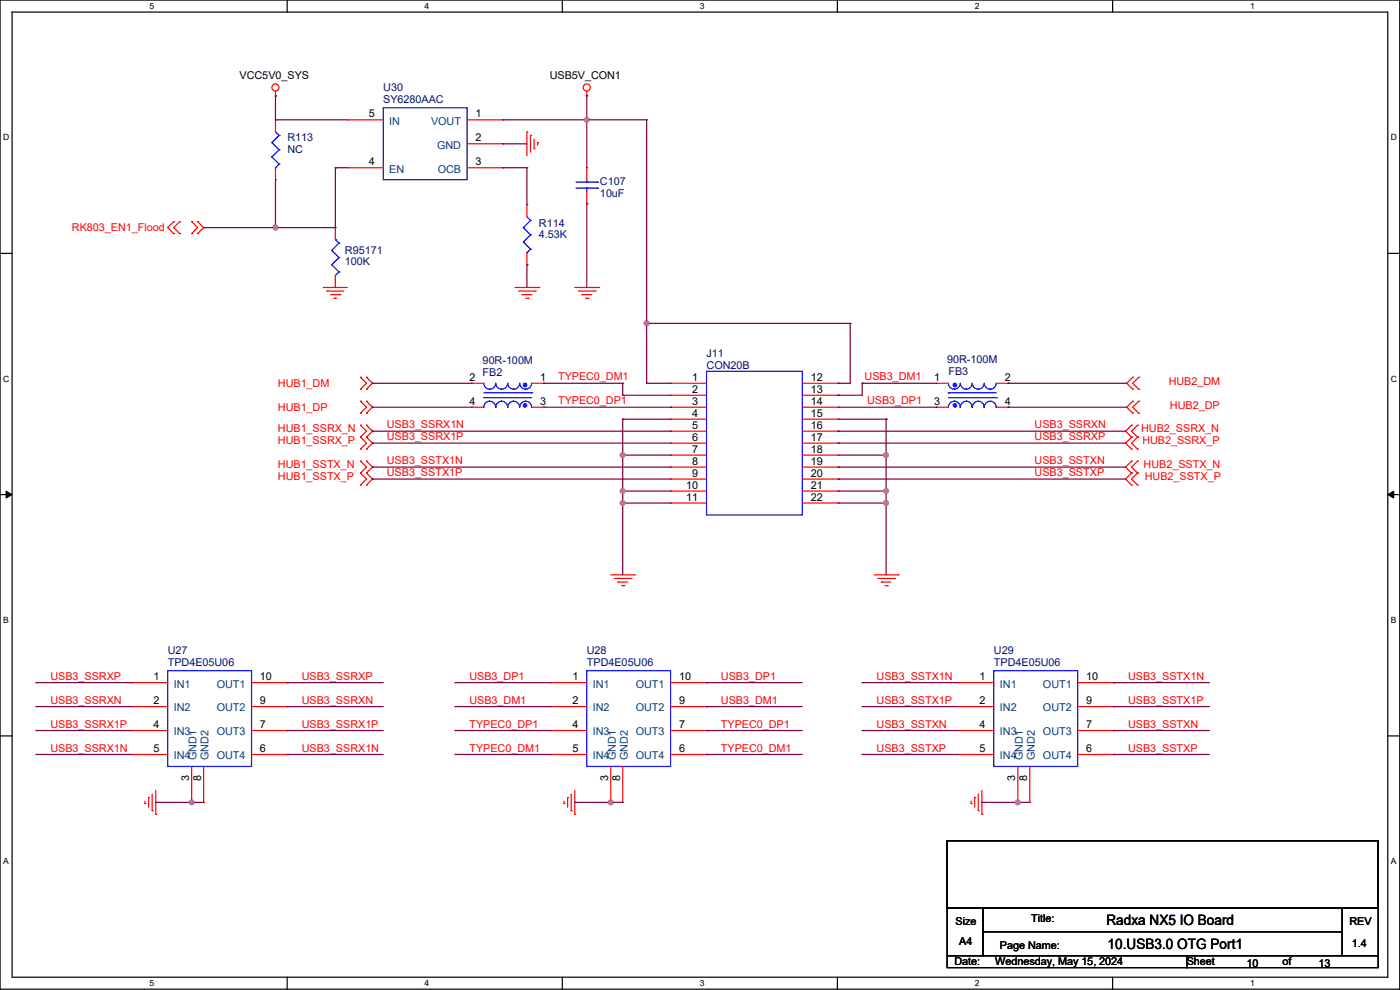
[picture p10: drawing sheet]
<svg xmlns="http://www.w3.org/2000/svg" width="297mm" height="210mm" viewBox="0 0 297 210" stroke-linecap="round" stroke-linejoin="round" font-family="sans-serif">
<path d="M0 0h296.9v209.8h-296.9zM2.6 2.6h291.8v204.7h-291.8z" fill="none" stroke="#000" stroke-width=".25"/>
<g fill="#fff">
<path d="M31.7 .3h1v2h-1z"/>
<path d="M31.7 207.5h1v2.1h-1z"/>
</g>
<path d="M60.9 0v2.6M60.9 207.3v2.5" fill="none" stroke="#000" stroke-width=".25"/>
<g fill="#fff">
<path d="M90.1 .3h1v2h-1z"/>
<path d="M90.1 207.5h1v2.1h-1z"/>
</g>
<path d="M119.3 0v2.6M119.3 207.3v2.5" fill="none" stroke="#000" stroke-width=".25"/>
<g fill="#fff">
<path d="M148.5 .3h1v2h-1z"/>
<path d="M148.5 207.5h1v2.1h-1z"/>
</g>
<path d="M177.7 0v2.6M177.7 207.3v2.5" fill="none" stroke="#000" stroke-width=".25"/>
<g fill="#fff">
<path d="M206.8 .3h1v2h-1z"/>
<path d="M206.8 207.5h1v2.1h-1z"/>
</g>
<path d="M236 0v2.6M236 207.3v2.5" fill="none" stroke="#000" stroke-width=".25"/>
<g fill="#fff">
<path d="M265.2 .3h1v2h-1z"/>
<path d="M265.2 207.5h1v2.1h-1z"/>
<path d="M.7 28.2h1.2v2h-1.2z"/>
<path d="M295 28.2h1.3v2h-1.3z"/>
<path d="M.7 79.3h1.2v2.1h-1.2z"/>
<path d="M295 79.3h1.3v2.1h-1.3z"/>
</g>
<path d="M0 53.7h2.6M294.4 53.7h2.5" fill="none" stroke="#000" stroke-width=".25"/>
<g fill="#fff">
<path d="M.7 130.5h1.2v2h-1.2z"/>
<path d="M295 130.5h1.2v2h-1.2z"/>
</g>
<path d="M0 104.9h2.6M294.4 104.9h2.5" fill="none" stroke="#000" stroke-width=".25"/>
<path d="M1.3 104.2l1.3 .7-1.3 .7zM294.4 104.9l1.3-.7v1.4z" fill="#000" stroke="#000" stroke-width=".21"/>
<g fill="#fff">
<path d="M.7 181.7h1.2v2h-1.2z"/>
<path d="M295 181.7h1.2v2h-1.2z"/>
</g>
<path d="M0 156.1h2.6M294.4 156.1h2.5M200.9 178.3h91.5v14.3h-91.5zM200.9 192.6h7.7v10.1h-7.7zM208.6 192.6h76.2v5h-76.2zM208.6 197.6h76.2v5.1h-76.2zM284.8 192.6h7.6v10.1h-7.6zM200.9 202.7h50.8v2.6h-50.8zM251.7 202.7h40.7v2.6h-40.7z" fill="none" stroke="#000" stroke-width=".25"/>
<g fill="none" stroke="#f00" stroke-width=".25">
<path d="M58.4 19.3v1M124.5 19.3v1M58.4 20.3h.1M58.4 25.4h.1M58.4 38.1h.1M58.4 25.4v2.6M58.4 35.6v2.5M73.7 35.6h.1M73.7 25.4h.1M73.7 35.6h7.6M73.7 25.4h7.6M99.1 35.6h7.6"/>
<path d="M99.1 30.5h7.6M99.1 25.4h7.6M106.7 35.6h.1M106.7 30.5h.1M106.7 25.4h.1M111.8 28h.1M111.8 28v5M112.5 28.7h.1M112.5 28.7v3.6M113.3 31.5h.1M113.3 29.5v2M114.1 30.2h.1"/>
<path d="M114.1 30.2v.6M124.5 20.3h.1M124.5 35.6h.1M124.5 35.6v2.5M36.9 47h.1M36.9 49.6h.1M36.9 47l-1.3 1.3 1.3 1.3M38.1 47h.1M38.1 49.6h.1M38.1 47l-1.2 1.3 1.2 1.3M40.7 47h.1M40.7 49.6h.1"/>
<path d="M40.7 47l1.2 1.3-1.2 1.3M41.9 49.6h.1M41.9 47h.1M41.9 47l1.3 1.3-1.3 1.3M71.1 48.3h.1M71.1 48.3v2.5M71.1 58.4v2.6M111.8 43.5h.1M111.8 56.2h.1M111.8 43.5v2.5M111.8 53.6v2.6M124.5 43.2h.1"/>
<path d="M124.5 40.7v2.5M68.6 61h.1M68.6 61h5.1M69.4 61.7h.1M69.4 61.7h3.5M70.1 62.5h2.1M70.9 63.3h.1M70.9 63.3h.5M71.1 61h.1M72.2 62.5h.1M109.2 61h5.1M110 61.7h3.6"/>
<path d="M110.8 62.5h.1M110.8 62.5h2M111.5 63.3h.5M112 63.3h.1M113.6 61.7h.1M114.3 61h.1M121.9 61h5.1M122.7 61.7h3.6M123.5 62.5h.1M123.5 62.5h2M124.2 63.3h.5M124.7 63.3h.1"/>
<path d="M126.3 61.7h.1M127 61h.1M76.5 87.7h.1M76.5 85.1h.1M76.5 82.6h.1M76.5 80h.1M76.5 92.7h.1M76.5 95.3h.1M76.5 90.2h.1M76.5 97.8h.1M76.5 85.1l1.2 1.3-1.2 1.3M76.5 80l1.2 1.3-1.2 1.3"/>
<path d="M76.5 92.7l1.2 1.3-1.2 1.3M76.5 90.2l1.2 1.3-1.2 1.2M76.5 97.8l1.2 1.3-1.2 1.3M77.7 85.1h.1M77.7 87.7h.1M77.7 80h.1M77.7 82.6h.1M77.7 95.3h.1M77.7 92.7h.1M77.7 90.2h.1M77.7 97.8h.1M77.7 85.1l1.3 1.3-1.3 1.3"/>
<path d="M77.7 80l1.3 1.3-1.3 1.3M77.7 92.7l1.3 1.3-1.3 1.3M77.7 90.2l1.3 1.3-1.3 1.2M77.7 97.8l1.3 1.3-1.3 1.3M100.1 81.3h.1M100.1 86.4h.1M100.1 81.3h2.5M100.1 86.4h2.5M112.8 81.3h2.5M112.8 86.4h2.5M115.3 81.3h.1M115.3 86.4h.1"/>
<path d="M142.3 81.3h.1M142.3 83.8h.1M142.3 86.4h.1M142.3 88.9h.1M142.3 91.5h.1M142.3 94h.1M142.3 96.5h.1M142.3 99.1h.1M142.3 81.3h7.6M142.3 86.4h7.6M142.3 83.8h7.6M142.3 88.9h7.6"/>
<path d="M142.3 91.5h7.6M142.3 94h7.6M142.3 96.5h7.6M142.3 99.1h7.6M170.2 81.3h7.6M170.2 86.4h7.6M170.2 83.8h7.6M170.2 88.9h7.6M170.2 91.5h7.6M170.2 94h7.6M170.2 96.5h7.6M170.2 99.1h7.6"/>
<path d="M177.8 81.3h.1M177.8 83.8h.1M177.8 86.4h.1M177.8 88.9h.1M177.8 91.5h.1M177.8 94h.1M177.8 96.5h.1M177.8 99.1h.1M198.6 81.3h.1M198.6 86.4h.1M198.6 81.3h2.6M198.6 86.4h2.6"/>
<path d="M211.3 81.3h2.6M211.3 86.4h2.6M213.9 81.3h.1M213.9 86.4h.1M240.1 97.8h.1M240.1 95.3h.1M240.1 92.7h.1M240.1 90.2h.1M240.1 97.8l-1.3 1.3 1.3 1.3M240.1 92.7l-1.3 1.3 1.3 1.3M240.1 90.2l-1.3 1.3 1.3 1.2M240.3 87.7h.1"/>
<path d="M240.3 85.1h.1M240.3 82.6h.1M240.3 80h.1M240.3 85.1l-1.3 1.3 1.3 1.3M240.3 80l-1.3 1.3 1.3 1.3M241.3 97.8h.1M241.3 92.7h.1M241.3 95.3h.1M241.3 90.2h.1M241.3 97.8l-1.2 1.3 1.2 1.3M241.3 92.7l-1.2 1.3 1.2 1.3M241.3 90.2l-1.2 1.3 1.2 1.2"/>
<path d="M241.6 85.1h.1M241.6 87.7h.1M241.6 80h.1M241.6 82.6h.1M241.6 85.1l-1.3 1.3 1.3 1.3M241.6 80l-1.3 1.3 1.3 1.3M76.5 100.4h.1M76.5 102.9h.1M76.5 100.4l1.2 1.2-1.2 1.3M77.7 102.9h.1M77.7 100.4h.1M77.7 100.4l1.3 1.2-1.3 1.3"/>
<path d="M142.3 101.6h.1M142.3 104.2h.1M142.3 106.7h.1M142.3 101.6h7.6M142.3 104.2h7.6M142.3 106.7h7.6M170.2 101.6h7.6M170.2 104.2h7.6M170.2 106.7h7.6M177.8 101.6h.1M177.8 104.2h.1M177.8 106.7h.1"/>
<path d="M240.1 102.9h.1M240.1 100.4h.1M240.1 100.4l-1.3 1.2 1.3 1.3M241.3 100.4h.1M241.3 102.9h.1M241.3 100.4l-1.2 1.2 1.2 1.3M129.6 121.9h5M130.3 122.7h3.6M131.1 123.5h.1M131.1 123.5h2M131.8 124.2h.6M132.4 124.2h.1"/>
<path d="M133.9 122.7h.1M134.6 121.9h.1M185.4 121.9h5.1M186.2 122.7h3.6M187 123.5h.1M187 123.5h2M187.7 124.2h.5M188.2 124.2h.1M189.8 122.7h.1M190.5 121.9h.1M28 144.8h.1M28 149.9h.1"/>
<path d="M28 155h.1M28 144.8h7.6M28 149.9h7.6M28 155h7.6M53.4 144.8h7.6M53.4 149.9h7.6M53.4 155h7.6M61 155h.1M61 149.9h.1M61 144.8h.1M116.9 144.8h.1M116.9 149.9h.1"/>
<path d="M116.9 155h.1M116.9 144.8h7.6M116.9 149.9h7.6M116.9 155h7.6M142.3 144.8h7.6M142.3 149.9h7.6M142.3 155h7.6M149.9 155h.1M149.9 149.9h.1M149.9 144.8h.1M203.2 144.8h.1M203.2 149.9h.1"/>
<path d="M203.2 155h.1M203.2 144.8h7.6M203.2 149.9h7.6M203.2 155h7.6M228.6 144.8h7.6M228.6 149.9h7.6M228.6 155h7.6M236.2 155h.1M236.2 149.9h.1M236.2 144.8h.1M28 160h.1M28 160h7.6"/>
<path d="M30.8 170.5h.1M30.8 169.9v.6M31.5 169.2h.1M31.5 169.2v2M32.3 172h.1M32.3 168.4v3.6M33 172.7h.1M33 167.7v5M40.7 170.2h.1M40.7 162.6v7.6M43.2 170.2h.1M43.2 162.6v7.6"/>
<path d="M53.4 160h7.6M61 160h.1M116.9 160h.1M116.9 160h7.6M119.7 170.5h.1M119.7 169.9v.6M120.4 169.2h.1M120.4 169.2v2M121.2 172h.1M121.2 168.4v3.6M121.9 172.7h.1M121.9 167.7v5"/>
<path d="M129.6 170.2h.1M129.6 162.6v7.6M132.1 170.2h.1M132.1 162.6v7.6M142.3 160h7.6M149.9 160h.1M203.2 160h.1M203.2 160h7.6M206 170.5h.1M206 169.9v.6M206.8 169.2h.1M206.8 169.2v2"/>
<path d="M207.5 172h.1M207.5 168.4v3.6M208.3 172.7h.1M208.3 167.7v5M215.9 170.2h.1M215.9 162.6v7.6M218.5 170.2h.1M218.5 162.6v7.6M228.6 160h7.6M236.2 160h.1"/>
<circle cx="58.4" cy="18.6" r=".75"/>
<circle cx="124.5" cy="18.6" r=".75"/>
</g>
<g fill="none" stroke="#00f" stroke-width=".25">
<path d="M57.7 30.2h.1M57.7 33.3h.1M57.7 30.2l1.5 1.6M57.7 33.3l1.5 1.5M58.4 35.6h.1M58.4 28l.8 .7M59.2 28.7h.1M59.2 31.8h.1M59.2 34.8h.1M59.2 28.7l-1.5 1.5M59.2 31.8l-1.5 1.5M59.2 34.8l-.8 .8"/>
<path d="M81.3 22.9h17.8v15.2h-17.8zM122.2 39.9h4.6M122.2 38.6h4.6M124.5 38.6h.1M124.5 39.9h.1M124.5 38.1v.5M124.5 39.9v.8M126.8 39.9h.1M126.8 38.6h.1M70.4 56.2h.1M70.4 53.1h.1M70.4 56.2l1.5 1.5"/>
<path d="M70.4 53.1l1.5 1.5M71.1 50.8h.1M71.1 50.8l.8 .8M71.9 57.7h.1M71.9 54.6h.1M71.9 51.6h.1M71.9 57.7l-.8 .7M71.9 54.6l-1.5 1.6M71.9 51.6l-1.5 1.5M111 48.3h.1M111 51.3h.1M111 48.3l1.5 1.5"/>
<path d="M111 51.3l1.5 1.6M111.8 53.6h.1M111.8 46l.7 .8M112.5 46.8h.1M112.5 49.8h.1M112.5 52.9h.1M112.5 46.8l-1.5 1.5M112.5 49.8l-1.5 1.5M112.5 52.9l-.7 .7M149.9 78.8h20.3v30.4h-20.3zM102.6 86.4a1.26 1.26 0 0 1 1.3-1.3 1.26 1.26 0 0 1 1.3 1.3 1.26 1.26 0 0 1 1.3-1.3h-.1a1.26 1.26 0 0 1 1.3 1.3 1.26 1.26 0 0 1 1.3-1.3 1.26 1.26 0 0 1 1.2 1.3h.1a1.26 1.26 0 0 1 1.2-1.3 1.26 1.26 0 0 1 1.3 1.3M102.6 81.3a1.26 1.26 0 0 0 1.3 1.2 1.29 1.29 0 0 0 1.3-1.2 1.26 1.26 0 0 0 1.3 1.2h-.1a1.29 1.29 0 0 0 1.3-1.2 1.26 1.26 0 0 0 1.3 1.2 1.29 1.29 0 0 0 1.3-1.2 1.26 1.26 0 0 0 1.2 1.2 1.26 1.26 0 0 0 1.3-1.2"/>
<path d="M102.6 84.3h.1M102.6 84.3h10.2M102.6 83.3h10.2M112.8 83.3h.1M201.2 86.4a1.26 1.26 0 0 1 1.3-1.3 1.26 1.26 0 0 1 1.2 1.3 1.26 1.26 0 0 1 1.3-1.3 1.26 1.26 0 0 1 1.2 1.3h.1a1.26 1.26 0 0 1 1.2-1.3 1.26 1.26 0 0 1 1.3 1.3 1.26 1.26 0 0 1 1.3-1.3 1.26 1.26 0 0 1 1.2 1.3M201.2 81.3a1.26 1.26 0 0 0 1.3 1.2 1.26 1.26 0 0 0 1.2-1.2 1.29 1.29 0 0 0 1.3 1.2 1.26 1.26 0 0 0 1.2-1.2 1.29 1.29 0 0 0 1.3 1.2 1.26 1.26 0 0 0 1.3-1.2 1.29 1.29 0 0 0 1.3 1.2 1.26 1.26 0 0 0 1.2-1.2M201.2 83.3h.1M201.2 84.3h10.1M201.2 83.3h10.1M211.3 84.3h.1M35.6 142.3h17.8v20.3h-17.8zM124.5 142.3h17.8v20.3h-17.8z"/>
<path d="M210.8 142.3h17.8v20.3h-17.8z"/>
</g>
<g fill="#00f" stroke="#00f" stroke-width=".25">
<circle cx="111.4" cy="81.7" r=".37"/>
<circle cx="111.4" cy="86" r=".37"/>
<circle cx="202.6" cy="81.7" r=".37"/>
<circle cx="202.6" cy="86" r=".37"/>
</g>
<g fill="none" stroke="#800040" stroke-width=".25">
<path d="M58.4 20.3h.1M58.4 25.4h.1M58.4 25.4h15.3M58.4 20.3v5.1M58.4 38.1v10.2M71.1 35.6h.1M71.1 35.6h2.6M71.1 35.6v12.7h-27.9M106.7 25.4h.1M106.7 30.5h.1M106.7 35.6h.1M106.7 25.4h30.5"/>
<path d="M106.7 30.5h5.1M106.7 35.6h5.1M111.8 35.6h.1M111.8 35.6v7.9M124.5 25.4h.1M124.5 20.3h.1M124.5 20.3v15.3M137.2 25.4h.1M137.2 25.4v55.9M43.2 48.3h.1M58.4 48.3h.1M111.8 56.2h.1"/>
<path d="M111.8 56.2v4.8M124.5 43.2h.1M124.5 43.2v17.8M137.2 68.6h.1M137.2 68.6h43.2M180.4 68.6h.1M180.4 68.6v12.7h-2.6M79 91.5h.1M79 94h.1M79 99.1h.1M79 86.4h.1M79 81.3h.1"/>
<path d="M79 81.3h21.1M79 91.5h63.3M79 94h63.3M79 99.1h63.3M79 86.4h21.1M115.3 81.3h.1M115.3 81.3h16.8M115.3 86.4h27M132.1 83.8h.1M132.1 81.3h.1M132.1 88.9h.1M132.1 96.5h.1"/>
<path d="M132.1 83.8h10.2M132.1 81.3v2.5M132.1 88.9v33M132.1 88.9h10.2M132.1 96.5h10.2M137.2 81.3h.1M137.2 81.3h5.1M142.3 86.4h.1M177.8 81.3h.1M177.8 83.8h.1M177.8 91.5h.1M177.8 94h.1"/>
<path d="M177.8 99.1h.1M177.8 88.9h10.2M177.8 91.5h61M177.8 94h61M177.8 96.5h10.2M177.8 99.1h61M177.8 86.4h20.8M182.9 81.3h.1M182.9 81.3h15.7M182.9 81.3v2.5h-5.1M188 88.9h.1M188 96.5h.1"/>
<path d="M188 88.9v33M198.6 86.4h.1M213.9 86.4h.1M213.9 81.3h.1M213.9 81.3h25.1M213.9 86.4h25.1M79 101.6h.1M79 101.6h63.3M132.1 104.2h.1M132.1 106.7h.1M132.1 104.2h10.2M132.1 106.7h10.2"/>
<path d="M177.8 101.6h.1M177.8 104.2h10.2M177.8 106.7h10.2M177.8 101.6h61M188 104.2h.1M188 106.7h.1M7.6 155h.1M7.6 144.8h.1M7.6 149.9h.1M7.6 155h20.4M7.6 149.9h20.4M7.6 144.8h20.4"/>
<path d="M61 155h.1M61 144.8h.1M61 149.9h.1M61 155h20.3M61 149.9h20.3M61 144.8h20.3M96.5 149.9h.1M96.5 144.8h.1M96.5 155h.1M96.5 155h20.4M96.5 149.9h20.4M96.5 144.8h20.4"/>
<path d="M149.9 149.9h.1M149.9 144.8h.1M149.9 155h.1M149.9 155h20.3M149.9 149.9h20.3M149.9 144.8h20.3M182.9 155h.1M182.9 149.9h.1M182.9 144.8h.1M182.9 155h20.3M182.9 149.9h20.3M182.9 144.8h20.3"/>
<path d="M236.2 155h.1M236.2 149.9h.1M236.2 144.8h.1M236.2 155h20.4M236.2 149.9h20.4M236.2 144.8h20.4M7.6 160h.1M7.6 160h20.4M33 170.2h.1M33 170.2h10.2M40.7 170.2h.1M61 160h.1"/>
<path d="M61 160h20.3M96.5 160h.1M96.5 160h20.4M121.9 170.2h.1M121.9 170.2h10.2M129.6 170.2h.1M149.9 160h.1M149.9 160h20.3M182.9 160h.1M182.9 160h20.3M208.3 170.2h.1M208.3 170.2h10.2"/>
<path d="M215.9 170.2h.1M236.2 160h.1M236.2 160h20.4"/>
</g>
<g fill="#f0f" stroke="#f0f" stroke-width=".25">
<circle cx="40.7" cy="170.2" r=".5"/>
<circle cx="132.1" cy="104.2" r=".5"/>
<circle cx="132.1" cy="106.7" r=".5"/>
<circle cx="132.1" cy="96.5" r=".5"/>
<circle cx="188" cy="96.5" r=".5"/>
<circle cx="188" cy="104.2" r=".5"/>
<circle cx="188" cy="106.7" r=".5"/>
<circle cx="124.5" cy="25.4" r=".5"/>
<circle cx="215.9" cy="170.2" r=".5"/>
<circle cx="129.6" cy="170.2" r=".5"/>
<circle cx="58.4" cy="48.3" r=".5"/>
<circle cx="137.2" cy="68.6" r=".5"/>
</g>
<g font-size="3">
<text x="234.7" y="196.3">Radxa NX5 IO Board</text>
<text x="235" y="201.4">10.USB3.0 OTG Port1</text>
</g>
<g font-size="2.3">
<text x="50.8" y="16.8">VCC5V0_SYS</text>
<text x="116.6" y="16.8">USB5V_CON1</text>
<text x="78.3" y="24.9">5</text>
<text x="100.9" y="30">2</text>
<text x="100.9" y="24.9">1</text>
<text x="78.3" y="35.1">4</text>
<text x="100.9" y="35.1">3</text>
<text x="99.6" y="80.8">2</text>
<text x="114.6" y="80.8">1</text>
<text x="146.8" y="80.8">1</text>
<text x="146.8" y="83.3">2</text>
<text x="172" y="80.8">12</text>
<text x="172" y="83.3">13</text>
<text x="198.2" y="80.8">1</text>
<text x="213.1" y="80.8">2</text>
<text x="99.6" y="85.9">4</text>
<text x="114.6" y="85.9">3</text>
<text x="146.8" y="85.9">3</text>
<text x="146.8" y="88.4">4</text>
<text x="172" y="85.9">14</text>
<text x="172" y="88.4">15</text>
<text x="198.2" y="85.9">3</text>
<text x="213.1" y="85.9">4</text>
<text x="146.8" y="90.9">5</text>
<text x="146.8" y="93.5">6</text>
<text x="172" y="90.9">16</text>
<text x="172" y="93.5">17</text>
<text x="146.8" y="96">7</text>
<text x="146.8" y="98.6">8</text>
<text x="146.8" y="101.1">9</text>
<text x="172" y="96">18</text>
<text x="172" y="98.6">19</text>
<text x="172" y="101.1">20</text>
<text x="145.6" y="103.6">10</text>
<text x="145.6" y="106.2">11</text>
<text x="172" y="103.6">21</text>
<text x="172" y="106.2">22</text>
<text x="32.5" y="144.3">1</text>
<text x="32.5" y="149.4">2</text>
<text x="55.1" y="149.4">9</text>
<text x="55.1" y="144.3">10</text>
<text x="121.4" y="144.3">1</text>
<text x="121.4" y="149.4">2</text>
<text x="144" y="149.4">9</text>
<text x="144" y="144.3">10</text>
<text x="207.8" y="144.3">1</text>
<text x="207.8" y="149.4">2</text>
<text x="230.4" y="149.4">9</text>
<text x="230.4" y="144.3">10</text>
<text x="32.5" y="154.4">4</text>
<text x="55.1" y="154.4">7</text>
<text x="121.4" y="154.4">4</text>
<text x="144" y="154.4">7</text>
<text x="207.8" y="154.4">4</text>
<text x="230.4" y="154.4">7</text>
<text x="32.5" y="159.5">5</text>
<text x="55.1" y="159.5">6</text>
<text x="121.4" y="159.5">5</text>
<text x="144" y="159.5">6</text>
<text x="207.8" y="159.5">5</text>
<text x="230.4" y="159.5">6</text>
<text x="40.1" y="165.6" transform="rotate(-90 40.1 165.6)">3</text>
<text x="42.7" y="165.6" transform="rotate(-90 42.7 165.6)">8</text>
<text x="129" y="165.6" transform="rotate(-90 129 165.6)">3</text>
<text x="131.6" y="165.6" transform="rotate(-90 131.6 165.6)">8</text>
<text x="215.4" y="165.6" transform="rotate(-90 215.4 165.6)">3</text>
<text x="217.9" y="165.6" transform="rotate(-90 217.9 165.6)">8</text>
<text x="202.7" y="196.1">Size</text>
<text x="218.7" y="195.6">Title:</text>
<text x="286.3" y="196.1">REV</text>
<text x="203.5" y="200.4">A4</text>
<text x="212.1" y="201.2">Page Name:</text>
<text x="286.8" y="201">1.4</text>
<text x="202.5" y="204.8">Date:</text>
<text x="211.1" y="204.8">Wednesday, May 15, 2024</text>
<text x="251.8" y="204.8">Sheet</text>
<text x="264.5" y="205">10</text>
<text x="272.1" y="204.8">of</text>
<text x="279.7" y="205">13</text>
</g>
<g font-size="2.3" fill="#000080">
<text x="81.3" y="19.3">U30</text>
<text x="81.3" y="21.9">SY6280AAC</text>
<text x="61" y="30">R113</text>
<text x="61" y="32.6">NC</text>
<text x="127.3" y="39.2">C107</text>
<text x="127.3" y="41.7">10uF</text>
<text x="73.2" y="53.9">R95171</text>
<text x="114.3" y="48">R114</text>
<text x="114.3" y="50.6">4.53K</text>
<text x="73.2" y="56.2">100K</text>
<text x="102.4" y="77.3">90R-100M</text>
<text x="149.9" y="75.7">J11</text>
<text x="200.9" y="77">90R-100M</text>
<text x="102.4" y="79.8">FB2</text>
<text x="149.9" y="78.3">CON20B</text>
<text x="201.2" y="79.5">FB3</text>
<text x="35.6" y="138.7">U27</text>
<text x="35.6" y="141.3">TPD4E05U06</text>
<text x="124.5" y="138.7">U28</text>
<text x="124.5" y="141.3">TPD4E05U06</text>
<text x="210.9" y="138.7">U29</text>
<text x="210.9" y="141.3">TPD4E05U06</text>
</g>
<g font-size="2.3" fill="#004080">
<text x="82.6" y="26.5">IN</text>
<text x="91.4" y="26.5">VOUT</text>
<text x="92.7" y="31.5">GND</text>
<text x="82.6" y="36.6">EN</text>
<text x="92.9" y="36.6">OCB</text>
<text x="36.9" y="145.8">IN1</text>
<text x="46" y="145.8">OUT1</text>
<text x="125.8" y="145.8">IN1</text>
<text x="134.9" y="145.8">OUT1</text>
<text x="212.1" y="145.8">IN1</text>
<text x="221.2" y="145.8">OUT1</text>
<text x="36.9" y="150.9">IN2</text>
<text x="36.9" y="156">IN3</text>
<text x="46" y="156">OUT3</text>
<text x="46" y="150.9">OUT2</text>
<text x="125.8" y="150.9">IN2</text>
<text x="125.8" y="156">IN3</text>
<text x="134.9" y="156">OUT3</text>
<text x="134.9" y="150.9">OUT2</text>
<text x="212.1" y="150.9">IN2</text>
<text x="212.1" y="156">IN3</text>
<text x="221.2" y="156">OUT3</text>
<text x="221.2" y="150.9">OUT2</text>
<text x="36.9" y="161.1">IN4</text>
<text x="41.7" y="161.3" transform="rotate(-90 41.7 161.3)">GND1</text>
<text x="44.3" y="161.3" transform="rotate(-90 44.3 161.3)">GND2</text>
<text x="46" y="161.1">OUT4</text>
<text x="125.8" y="161.1">IN4</text>
<text x="130.6" y="161.3" transform="rotate(-90 130.6 161.3)">GND1</text>
<text x="133.2" y="161.3" transform="rotate(-90 133.2 161.3)">GND2</text>
<text x="134.9" y="161.1">OUT4</text>
<text x="212.1" y="161.1">IN4</text>
<text x="217" y="161.3" transform="rotate(-90 217 161.3)">GND1</text>
<text x="219.5" y="161.3" transform="rotate(-90 219.5 161.3)">GND2</text>
<text x="221.2" y="161.1">OUT4</text>
</g>
<g font-size="2.3" fill="#f00">
<text x="15.3" y="49.1">RK803_EN1_Flood</text>
<text x="59" y="82.1">HUB1_DM</text>
<text x="118.4" y="80.7">TYPEC0_DM1</text>
<text x="183.4" y="80.7">USB3_DM1</text>
<text x="247.9" y="81.6">HUB2_DM</text>
<text x="59" y="87.2">HUB1_DP</text>
<text x="118.4" y="85.8">TYPEC0_DP1</text>
<text x="183.9" y="85.8">USB3_DP1</text>
<text x="248.2" y="86.7">HUB2_DP</text>
<text x="59" y="94.3">HUB1_SSRX_P</text>
<text x="59" y="91.7">HUB1_SSRX_N</text>
<text x="82.1" y="90.8">USB3_SSRX1N</text>
<text x="82.1" y="93.4">USB3_SSRX1P</text>
<text x="219.5" y="90.8">USB3_SSRXN</text>
<text x="219.5" y="93.4">USB3_SSRXP</text>
<text x="242.1" y="91.7">HUB2_SSRX_N</text>
<text x="242.4" y="94.3">HUB2_SSRX_P</text>
<text x="59" y="101.9">HUB1_SSTX_P</text>
<text x="59" y="99.4">HUB1_SSTX_N</text>
<text x="82.1" y="98.5">USB3_SSTX1N</text>
<text x="82.1" y="101">USB3_SSTX1P</text>
<text x="219.5" y="98.5">USB3_SSTXN</text>
<text x="219.5" y="101">USB3_SSTXP</text>
<text x="242.6" y="99.4">HUB2_SSTX_N</text>
<text x="242.9" y="101.9">HUB2_SSTX_P</text>
<text x="10.7" y="144.2">USB3_SSRXP</text>
<text x="10.7" y="149.3">USB3_SSRXN</text>
<text x="64" y="144.2">USB3_SSRXP</text>
<text x="64" y="149.3">USB3_SSRXN</text>
<text x="99.6" y="149.3">USB3_DM1</text>
<text x="99.6" y="144.2">USB3_DP1</text>
<text x="152.9" y="149.3">USB3_DM1</text>
<text x="152.9" y="144.2">USB3_DP1</text>
<text x="186" y="149.3">USB3_SSTX1P</text>
<text x="186" y="144.2">USB3_SSTX1N</text>
<text x="239.3" y="149.3">USB3_SSTX1P</text>
<text x="239.3" y="144.2">USB3_SSTX1N</text>
<text x="10.7" y="154.3">USB3_SSRX1P</text>
<text x="64" y="154.3">USB3_SSRX1P</text>
<text x="99.6" y="154.3">TYPEC0_DP1</text>
<text x="152.9" y="154.3">TYPEC0_DP1</text>
<text x="186" y="154.3">USB3_SSTXN</text>
<text x="239.3" y="154.3">USB3_SSTXN</text>
<text x="10.7" y="159.4">USB3_SSRX1N</text>
<text x="64" y="159.4">USB3_SSRX1N</text>
<text x="99.6" y="159.4">TYPEC0_DM1</text>
<text x="152.9" y="159.4">TYPEC0_DM1</text>
<text x="186" y="159.4">USB3_SSTXP</text>
<text x="239.3" y="159.4">USB3_SSTXP</text>
</g>
<g font-size="1.8">
<text x="31.7" y="1.9">5</text>
<text x="90.1" y="1.9">4</text>
<text x="148.5" y="1.9">3</text>
<text x="206.8" y="1.9">2</text>
<text x="265.2" y="1.9">1</text>
<text x=".7" y="29.8">D</text>
<text x="295.1" y="29.8">D</text>
<text x=".7" y="81">C</text>
<text x="295.1" y="81">C</text>
<text x=".7" y="132.1">B</text>
<text x="295.1" y="132.1">B</text>
<text x=".7" y="183.3">A</text>
<text x="295.1" y="183.3">A</text>
<text x="31.7" y="209.2">5</text>
<text x="90.1" y="209.2">4</text>
<text x="148.5" y="209.2">3</text>
<text x="206.8" y="209.2">2</text>
<text x="265.2" y="209.2">1</text>
</g>
</svg>
